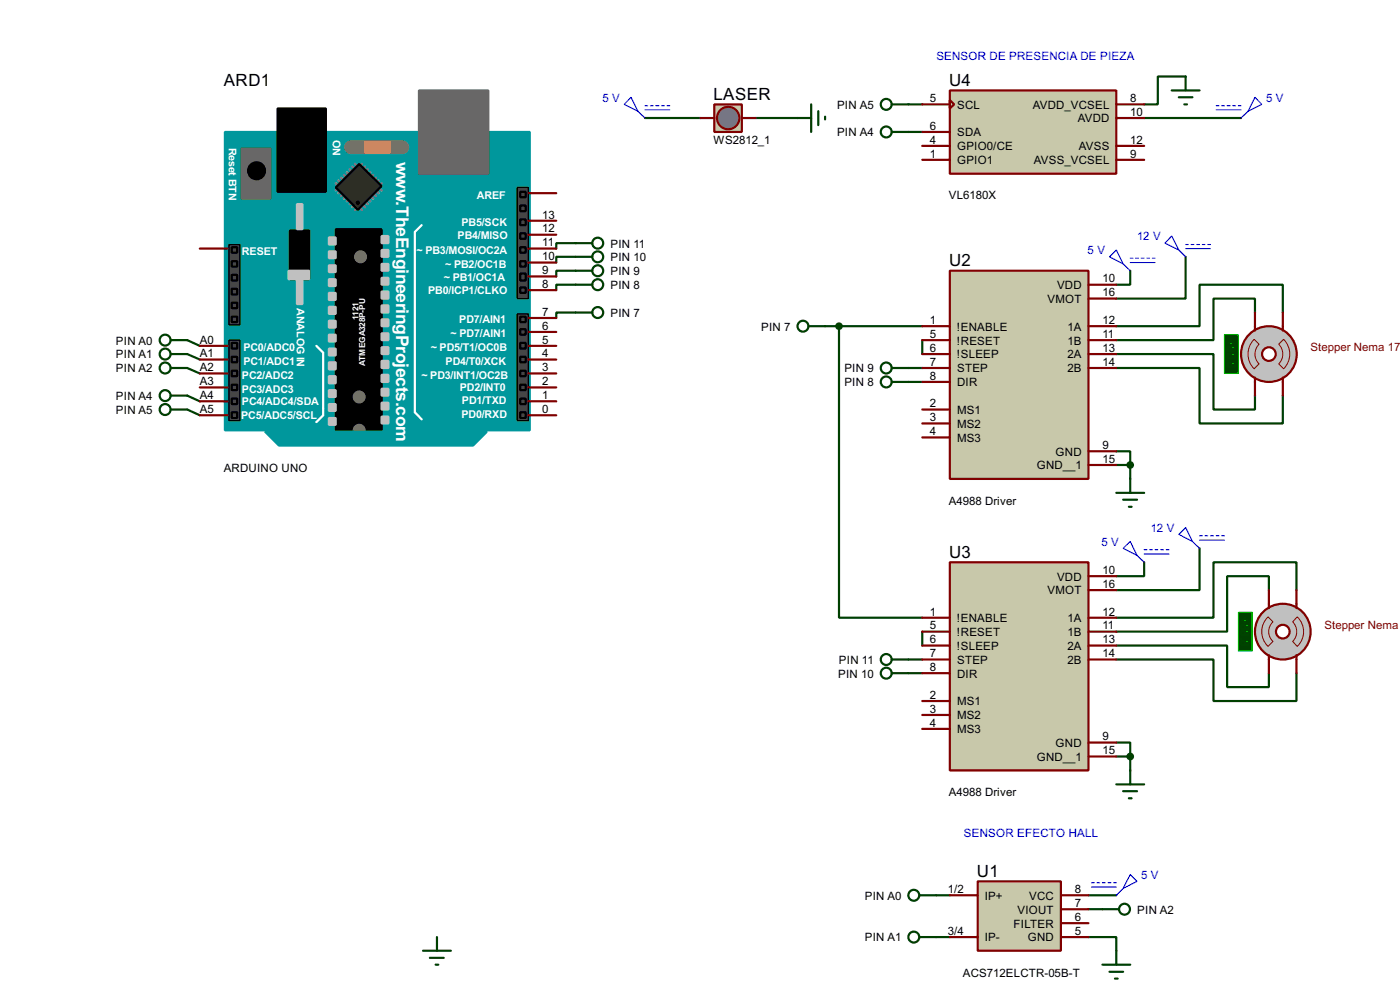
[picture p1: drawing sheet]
<svg xmlns="http://www.w3.org/2000/svg" width="256mm" height="180mm" viewBox="0 0 256 180" stroke-linecap="round" stroke-linejoin="round" font-family="sans-serif">
<g fill="none" stroke="#004000" stroke-width=".4">
<path d="M166.4 19.1h2.6M217.2 14h-5.1v5.1h-2.5M118.2 21.6h10.1M138.5 21.6h7.6M166.4 24.2h2.6M209.6 21.6h17.8M105.5 52.1h-3.6v1M105.5 49.6h-3.6v1M105.5 47h-3.6v1.1M105.5 44.5h-3.6v1M105.5 57.2h-3.6v1M151.2 59.7h17.8"/>
<path d="M153.7 59.7v53.4h15.3M207.1 49.6v2.5h-2.6M217.2 47v7.7h-12.7M229.9 57.2v-2.5h-7.6v7.6h-17.8M235 57.2v-5.1h-15.2v7.6h-15.3M34.3 62.3l2.3 1M34.3 64.8l2.3 1M34.3 67.4l2.3 1M34.3 72.4l2.3 1.1M34.3 75l2.3 1M166.4 69.9h2.6M166.4 67.4h2.6"/>
<path d="M169 62.3v2.5M204.5 64.8h17.8v10.2h7.6v-2.6M204.5 67.4h15.3v10.1h15.2v-5.1M204.5 82.6h2.6v2.5M204.5 85.1h2.6M207.1 85.1v2.6M169 115.6v2.6M204.5 118.2h20.3v7.6h7.7v-2.6M209.6 102.9v2.6h-5.1M219.8 100.4v7.6h-15.3M232.5 108v-2.5h-7.7v10.1h-20.3M237.5 108v-5.1h-15.2v10.2h-17.8"/>
<path d="M166.4 123.2h2.6M166.4 120.7h2.6M204.5 120.7h17.8v7.6h15.2v-5.1M204.5 135.9h2.6v2.6M204.5 138.5h2.6M207.1 138.5v2.5M171.5 163.9h2.5M171.5 171.5h2.5M199.4 171.5h5.1v2.5M199.4 163.9h5.1M199.4 166.4h2.6"/>
</g>
<path d="M41.2 24.2h55.9v54.6h-55.9z" fill="#00979c" stroke="#00979c" stroke-width=".4"/>
<g fill="#686767" stroke="#686767" stroke-width=".4">
<path d="M76.8 16.6h12.7v15.2h-12.7z"/>
<path d="M44.3 27.2h5.3v9.2h-5.3z"/>
</g>
<path d="M50.9 19.9h8.8v15.2h-8.8zM53.1 42.2h3.6v8.9h-3.6zM61.5 42h8.4v36.8h-8.4z" fill="#000" stroke="#000" stroke-width=".4"/>
<path d="M77.3 41.2l-1.3 1.3v33l1.3 1.3M58 63.3l1.2 1.3v11.4l-1.2 1.3" fill="none" stroke="#fff" stroke-width=".4"/>
<g fill="#c0c0c0" stroke="#c0c0c0" stroke-width=".4">
<path d="M69.9 43.2h1.3v1.3h-1.3z"/>
<path d="M69.9 45.8h1.3v1.2h-1.3z"/>
<path d="M69.9 48.3h1.3v1.3h-1.3z"/>
<path d="M69.9 50.9h1.3v1.2h-1.3z"/>
<path d="M69.9 53.4h1.3v1.3h-1.3z"/>
<path d="M69.9 55.9h1.3v1.3h-1.3z"/>
<path d="M69.9 58.5h1.3v1.2h-1.3z"/>
<path d="M69.9 61h1.3v1.3h-1.3z"/>
<path d="M69.9 63.6h1.3v1.2h-1.3z"/>
<path d="M69.9 66.1h1.3v1.3h-1.3z"/>
<path d="M69.9 68.6h1.3v1.3h-1.3z"/>
<path d="M69.9 71.2h1.3v1.2h-1.3z"/>
<path d="M69.9 73.7h1.3v1.3h-1.3z"/>
<path d="M69.9 76.3h1.3v1.2h-1.3z"/>
<path d="M60.3 43.5h1.2v1.3h-1.2z"/>
<path d="M60.3 46h1.2v1.3h-1.2z"/>
<path d="M60.3 48.6h1.2v1.2h-1.2z"/>
<path d="M60.3 51.1h1.2v1.3h-1.2z"/>
<path d="M60.3 53.6h1.2v1.3h-1.2z"/>
<path d="M60.3 56.2h1.2v1.3h-1.2z"/>
<path d="M60.3 58.7h1.2v1.3h-1.2z"/>
<path d="M60.3 61.3h1.2v1.2h-1.2z"/>
<path d="M60.3 63.8h1.2v1.3h-1.2z"/>
<path d="M60.3 66.3h1.2v1.3h-1.2z"/>
<path d="M60.3 68.9h1.2v1.3h-1.2z"/>
<path d="M60.3 71.4h1.2v1.3h-1.2z"/>
<path d="M60.3 74h1.2v1.2h-1.2z"/>
<path d="M60.3 76.5h1.2v1.3h-1.2z"/>
<path d="M52.9 49.6h3.8v1.5h-3.8z"/>
<path d="M54.4 37.4h1v4.6h-1z"/>
<path d="M54.4 51.1h1v4.6h-1z"/>
</g>
<circle cx="47" cy="31.3" r="1.55" fill="#000" stroke="#000" stroke-width=".4"/>
<path d="M64.3 27h9.4" fill="none" stroke="#757575" stroke-width="2.6"/>
<path d="M66.9 26h4.5v2h-4.5z" fill="#ff8000" stroke="#ff8000" stroke-width=".4"/>
<g fill="none" stroke="#808080" stroke-width=".45">
<path d="M61.5 33.6l.5 .5M62 33.1l.5 .5M62 34.3l-.5 .6M62.5 32.6l.5 .5M62.5 34.9l-.5 .5M63 32.1l.6 .5M63 35.4l-.5 .5M63.6 31.6l.5 .5M63.6 35.9l-.6 .5M64.1 31l.5 .6M64.1 36.4l-.5 .5M64.6 30.5l.5 .5"/>
<path d="M64.6 36.9l-.5 .5M65.1 30l.5 .5M65.1 37.4l-.5 .5M65.6 37.9l-.5 .5M65.8 37.9l.5 .5M66.3 37.4l.6 .5M66.3 30l-.5 .5M66.9 36.9l.5 .5M66.9 30.5l-.6 .5M67.4 36.4l.5 .5M67.4 31l-.5 .6M67.9 35.9l.5 .5"/>
<path d="M67.9 31.6l-.5 .5M68.4 35.4l.5 .5M68.4 32.1l-.5 .5M68.9 34.9l.5 .5M68.9 32.6l-.5 .5M69.4 34.3l.5 .6M69.4 33.1l-.5 .5M69.9 33.6l-.5 .5"/>
</g>
<path d="M65.8 30l4.1 4.1-4.3 4.3-4.1-4.1z" fill-rule="evenodd" fill="#2c2c2c" stroke="#000" stroke-width=".4"/>
<circle cx="65.5" cy="37.1" r=".3" fill="#000" stroke="#000" stroke-width=".18"/>
<path d="M94.8 34.3h2v20.4h-2z" fill="#464646" stroke="#000" stroke-width=".25"/>
<circle cx="65.8" cy="72.7" r="1.1" fill="#757575" stroke="#757575" stroke-width=".18"/>
<g fill="#464646" stroke="#000" stroke-width=".4">
<path d="M95.3 35.1h1v1h-1z"/>
<path d="M95.3 40.2h1v1h-1z"/>
<path d="M95.3 42.7h1v1h-1z"/>
<path d="M95.3 45.3h1v1h-1z"/>
<path d="M95.3 47.8h1v1h-1z"/>
<path d="M95.3 50.1h1v1.3h-1z"/>
<path d="M95.3 37.6h1v1.1h-1z"/>
<path d="M95.3 52.6h1v1h-1z"/>
</g>
<g fill="#757575" stroke="#757575" stroke-width=".18">
<circle cx="66" cy="47" r="1.1"/>
<circle cx="65.8" cy="78.8" r="1.1"/>
</g>
<path d="M48.6 79h40.6l-2.5 2.6h-35.6z" fill-rule="evenodd" fill="#00979c" stroke="#00979c" stroke-width=".4"/>
<g fill="#464646" stroke="#000" stroke-width=".25">
<path d="M42 44.8h2v14.7h-2z"/>
<path d="M94.8 57.5h2v19.5h-2z"/>
<path d="M42 62.3h2v14.7h-2z"/>
</g>
<g fill="#464646" stroke="#000" stroke-width=".4">
<path d="M42.5 47.8h1v1h-1z"/>
<path d="M42.5 52.9h1v1h-1z"/>
<path d="M42.5 58h1v1h-1z"/>
<path d="M42.5 55.4h1v1h-1z"/>
<path d="M42.5 50.3h1v1.1h-1z"/>
<path d="M42.5 45.3h1v1h-1z"/>
<path d="M95.3 58h1v1h-1z"/>
<path d="M95.3 60.3h1v1h-1z"/>
<path d="M95.3 62.8h1v1h-1z"/>
<path d="M95.3 65.3h1v1h-1z"/>
<path d="M95.3 67.9h1v1h-1z"/>
<path d="M95.3 70.4h1v1h-1z"/>
<path d="M95.3 73h1v1h-1z"/>
<path d="M95.3 75.5h1v1h-1z"/>
<path d="M42.5 62.8h1v1h-1z"/>
<path d="M42.5 65.3h1v1h-1z"/>
<path d="M42.5 67.9h1v1h-1z"/>
<path d="M42.5 70.4h1v1h-1z"/>
<path d="M42.5 73h1v1h-1z"/>
<path d="M42.5 75.5h1v1h-1z"/>
</g>
<g fill="none" stroke="#800000" stroke-width=".4">
<path d="M96.8 35.4h5.1M36.6 45.5h5.1M96.8 58.2h5.1M96.8 53.1h5.1M96.8 50.6h5.1M96.8 48.1h5.1M96.8 45.5h5.1M96.8 43h5.1M96.8 40.4h5.1M36.6 76h5.1M36.6 73.5h5.1M36.6 70.9h5.1"/>
<path d="M36.6 68.4h5.1M36.6 65.8h5.1M36.6 63.3h5.1M96.8 76h5.1M96.8 73.5h5.1M96.8 70.9h5.1M96.8 68.4h5.1M96.8 65.8h5.1M96.8 63.3h5.1M96.8 60.8h5.1"/>
</g>
<circle cx="232.4" cy="64.8" r="5.1" fill="#c0c0c0" stroke="#800000" stroke-width=".4"/>
<circle cx="232.4" cy="64.8" r="1.25" fill="#feffff" stroke="#800000" stroke-width=".4"/>
<path d="M229.9 59.7v.8M235 59.7v.8M229.9 69.1v.8M235 69.1v.8" fill="none" stroke="#800000" stroke-width=".4"/>
<path d="M224.3 61.3h2.6v7.1h-2.6z" fill="#004000" stroke="#0f0" stroke-width=".2"/>
<path d="M229.8 62.1l.9 .9a2.54 2.54 0 0 0 0 3.6l-.9 .9a3.8 3.8 0 0 1 0-5.4zM234.3 63l.9-.9a3.8 3.8 0 0 1 0 5.4l-.9-.9a2.54 2.54 0 0 0 0-3.6z" fill="none" stroke="#800000" stroke-width=".18"/>
<path d="M229.9 57.2v2.5M235 57.2v2.5M229.9 69.9v2.5M235 69.9v2.5" fill="none" stroke="#800000" stroke-width=".4"/>
<path d="M174 49.6h25.4v38.1h-25.4z" fill-rule="evenodd" fill="#c8c8aa" stroke="#800000" stroke-width=".4"/>
<g fill="none" stroke="#800000" stroke-width=".4">
<path d="M169 59.7h5M199.4 59.7h5.1M199.4 52.1h5.1M199.4 54.7h5.1M169 62.3h5M169 64.8h5M169 67.4h5M169 69.9h5M169 75h5M169 77.5h5M199.4 62.3h5.1M199.4 64.8h5.1"/>
<path d="M199.4 67.4h5.1M169 80.1h5M199.4 82.6h5.1M199.4 85.1h5.1"/>
</g>
<path d="M174 102.9h25.4v38.1h-25.4z" fill-rule="evenodd" fill="#c8c8aa" stroke="#800000" stroke-width=".4"/>
<g fill="none" stroke="#800000" stroke-width=".4">
<path d="M169 113.1h5M169 115.6h5M169 118.2h5M199.4 113.1h5.1M199.4 115.6h5.1M199.4 118.2h5.1M199.4 105.5h5.1M199.4 108h5.1M169 120.7h5M169 123.2h5M169 128.3h5M169 130.9h5"/>
<path d="M169 133.4h5M199.4 120.7h5.1M199.4 135.9h5.1M199.4 138.5h5.1"/>
</g>
<circle cx="235" cy="115.6" r="5.1" fill="#c0c0c0" stroke="#800000" stroke-width=".4"/>
<circle cx="235" cy="115.6" r="1.25" fill="#feffff" stroke="#800000" stroke-width=".4"/>
<path d="M232.5 110.5v.8M232.5 119.9v.8M237.5 110.5v.8M237.5 119.9v.8" fill="none" stroke="#800000" stroke-width=".4"/>
<path d="M226.9 112.1h2.5v7.1h-2.5z" fill="#004000" stroke="#0f0" stroke-width=".2"/>
<path d="M232.3 112.9l.9 .9a2.45 2.45 0 0 0 0 3.6l-.9 .9a3.7 3.7 0 0 1 0-5.4zM237.7 112.9a3.7 3.7 0 0 1 0 5.4l-.9-.9a2.54 2.54 0 0 0 0-3.6z" fill="none" stroke="#800000" stroke-width=".18"/>
<path d="M232.5 108v2.5M237.5 108v2.5M232.5 120.7v2.5M237.5 120.7v2.5" fill="none" stroke="#800000" stroke-width=".4"/>
<g fill="none" stroke="#0000c0" stroke-width=".2">
<path d="M203.3 47l1.2-1.2 1.3 2.5zM205.8 48.3l1.3 1.3M207.1 47.3h.5M207.1 48.1h4.5M208.1 47.3h.5M209.1 47.3h.5M210.1 47.3h.5M211.1 47.3h.5M214.7 43.2l1.3 2.6-2.6-1.3zM216 45.8l1.2 1.2M217.2 44.8h.5M217.2 45.5h4.6"/>
<path d="M218.2 44.8h.5M219.3 44.8h.5M220.3 44.8h.5M221.3 44.8h.5M217.2 96.6l1.3 2.5-2.5-1.3zM218.5 99.1l1.3 1.3M219.8 98.1h.5M219.8 98.9h4.5M220.8 98.1h.5M221.8 98.1h.5M222.8 98.1h.5M223.8 98.1h.5"/>
<path d="M205.8 100.4l1.3-1.3 1.2 2.6zM208.3 101.7l1.3 1.2M209.6 100.6h.5M209.6 101.4h4.6M210.6 100.6h.5M211.6 100.6h.5M212.7 100.6h.5M213.7 100.6h.5"/>
</g>
<path d="M204.5 90.2h5.1M205.8 91.5h2.5M206.8 92.8h.5M207.1 87.7v2.5M204.5 143.6h5.1M205.8 144.8h2.5M206.8 146.1h.5M207.1 141v2.6" fill="none" stroke="#004000" stroke-width=".4"/>
<path d="M179.1 161.3h15.3v12.7h-15.3z" fill="#c8c8aa" stroke="#800000" stroke-width=".4"/>
<path d="M174 163.9h5.1M174 171.5h5.1M194.4 163.9h5M194.4 171.5h5M194.4 166.4h5M194.4 169h5" fill="none" stroke="#800000" stroke-width=".4"/>
<path d="M202 176.6h5.1M203.3 177.9h2.5M204.3 179.1h.5M204.5 174v2.6" fill="none" stroke="#004000" stroke-width=".4"/>
<path d="M200 161.6h.5M200 162.4h4.5M201 161.6h.5M202 161.6h.5M203 161.6h.5M204 161.6h.5M205.8 162.6l-1.3 1.3M207.1 160.1l1.2 1.2-2.5 1.3z" fill="none" stroke="#0000c0" stroke-width=".2"/>
<path d="M130.9 19.1h5v5.1h-5z" fill="#c8c8aa" stroke="#800000" stroke-width=".4"/>
<circle cx="133.4" cy="21.6" r="2.05" fill="#808080" stroke="#800000" stroke-width=".4"/>
<path d="M128.3 21.6h2.6M135.9 21.6h2.6" fill="none" stroke="#800000" stroke-width=".4"/>
<g fill="none" stroke="#0000c0" stroke-width=".2">
<path d="M115.6 17.8l1.3 2.6-2.5-1.3zM118.2 19.4h.5M119.2 19.4h.5M120.2 19.4h.5M121.2 19.4h.5M122.2 19.4h.5M222.8 19.4h.5M223.8 19.4h.5M224.8 19.4h.6M225.9 19.4h.5M226.9 19.4h.5M229.9 17.8l1.3 1.3-2.5 1.3z"/>
<path d="M116.9 20.4l1.3 1.2M118.2 20.1h4.5M222.8 20.1h4.6M228.7 20.4l-1.3 1.2"/>
</g>
<g fill="none" stroke="#004000" stroke-width=".4">
<path d="M148.6 19.1v5.1M163.4 19.1h3M214.7 16.6h5.1M216 17.8h2.5M217 19.1h.5M217.2 14v2.6M146.1 21.6h2.5M149.9 20.4v2.5M151.2 21.4v.5M163.4 24.2h3M77.5 174h5.1M78.8 175.3h2.5"/>
<path d="M79.8 176.6h.5M80.1 171.5v2.5"/>
<circle cx="162.3" cy="19.1" r="1"/>
<circle cx="162.3" cy="24.2" r="1"/>
</g>
<path d="M174 16.6h30.5v15.2h-30.5z" fill-rule="evenodd" fill="#c8c8aa" stroke="#800000" stroke-width=".4"/>
<path d="M169 19.1h5M174 18.3l.8 .8-.8 .8zM204.5 19.1h5.1M169 26.7h5M169 29.3h5M169 24.2h5M204.5 21.6h5.1M204.5 26.7h5.1M204.5 29.3h5.1" fill="none" stroke="#800000" stroke-width=".4"/>
<g fill="none" stroke="#004000" stroke-width=".4">
<path d="M105.5 52.1h3M105.5 49.6h3M105.5 47h3M105.5 44.5h3M105.5 57.2h3M148.1 59.7h3.1M31.3 67.4h3M31.3 62.3h3M31.3 64.8h3M31.3 72.4h3M31.3 75h3M163.4 69.9h3"/>
<path d="M163.4 67.4h3M163.4 123.2h3M163.4 120.7h3M168.5 171.5h3M168.5 163.9h3M202 166.4h3"/>
<circle cx="109.5" cy="47" r="1"/>
<circle cx="109.5" cy="49.6" r="1"/>
<circle cx="109.5" cy="44.5" r="1"/>
<circle cx="109.5" cy="52.1" r="1"/>
<circle cx="109.5" cy="57.2" r="1"/>
<circle cx="147.1" cy="59.7" r="1"/>
<circle cx="30.2" cy="64.8" r="1"/>
<circle cx="30.2" cy="72.4" r="1"/>
<circle cx="30.2" cy="75" r="1"/>
<circle cx="30.2" cy="62.3" r="1"/>
<circle cx="30.2" cy="67.4" r="1"/>
<circle cx="162.3" cy="69.9" r="1"/>
<circle cx="162.3" cy="67.4" r="1"/>
<circle cx="162.3" cy="123.2" r="1"/>
<circle cx="162.3" cy="120.7" r="1"/>
<circle cx="167.4" cy="163.9" r="1"/>
<circle cx="167.4" cy="171.5" r="1"/>
<circle cx="206" cy="166.4" r="1"/>
</g>
<g fill="#004000" stroke="#004000" stroke-width=".4">
<circle cx="207" cy="85.1" r=".5"/>
<circle cx="207" cy="138.5" r=".5"/>
<circle cx="153.7" cy="59.7" r=".5"/>
</g>
<g font-size="3.6" fill="#fff">
<text x="72.6" y="29.6" transform="rotate(90 72.6 29.6)">w</text>
<text x="72.6" y="36.9" transform="rotate(90 72.6 36.9)">.TheEngineeringProjects.com</text>
</g>
<g font-size="3.5">
<text x="41" y="15.7">ARD1</text>
<text x="173.9" y="15.7">U4</text>
<text x="130.7" y="18.3">LASER</text>
<text x="173.9" y="48.7">U2</text>
<text x="173.9" y="102.1">U3</text>
<text x="179" y="160.5">U1</text>
</g>
<g font-size="2.4" fill="#0000c0">
<text x="171.5" y="10.9">SENSOR DE PRESENCIA DE PIEZA</text>
<text x="110.4" y="18.6">5 V</text>
<text x="232" y="18.6">5 V</text>
<text x="199.3" y="46.6">5 V</text>
<text x="208.3" y="44">12 V</text>
<text x="201.8" y="99.9">5 V</text>
<text x="210.8" y="97.4">12 V</text>
<text x="176.6" y="153.2">SENSOR EFECTO HALL</text>
<text x="209.1" y="160.9">5 V</text>
</g>
<g font-size="2.4">
<text x="153.3" y="19.9">PIN A5</text>
<text x="170.4" y="18.7">5</text>
<text x="170.4" y="23.8">6</text>
<text x="175.3" y="19.9">SCL</text>
<text x="189.2" y="19.9">AVDD_VCSEL</text>
<text x="197.4" y="22.4">AVDD</text>
<text x="207.1" y="21.2">10</text>
<text x="207.1" y="18.7">8</text>
<text x="130.7" y="26.4">WS2812_1</text>
<text x="153.3" y="25">PIN A4</text>
<text x="170.4" y="26.3">4</text>
<text x="170.4" y="28.9">1</text>
<text x="175.3" y="27.5">GPIO0/CE</text>
<text x="175.3" y="25">SDA</text>
<text x="197.6" y="27.5">AVSS</text>
<text x="207.1" y="26.3">12</text>
<text x="207.1" y="28.9">9</text>
<text x="175.3" y="30">GPIO1</text>
<text x="189.4" y="30">AVSS_VCSEL</text>
<text x="99.4" y="40">13</text>
<text x="173.8" y="36.5">VL6180X</text>
<text x="99.4" y="47.6">10</text>
<text x="99.4" y="45.1">11</text>
<text x="99.4" y="42.6">12</text>
<text x="111.8" y="47.8">PIN 10</text>
<text x="111.8" y="45.3">PIN 11</text>
<text x="99.4" y="52.7">8</text>
<text x="99.4" y="50.2">9</text>
<text x="111.8" y="52.9">PIN 8</text>
<text x="111.8" y="50.4">PIN 9</text>
<text x="193.6" y="52.9">VDD</text>
<text x="202" y="51.7">10</text>
<text x="99.4" y="57.8">7</text>
<text x="111.8" y="58">PIN 7</text>
<text x="170.4" y="59.3">1</text>
<text x="191.9" y="55.4">VMOT</text>
<text x="202" y="59.3">12</text>
<text x="202" y="54.3">16</text>
<text x="21.2" y="63.1">PIN A0</text>
<text x="21.2" y="65.6">PIN A1</text>
<text x="36.6" y="65.4">A1</text>
<text x="36.6" y="62.9">A0</text>
<text x="99.4" y="65.4">4</text>
<text x="99.4" y="62.9">5</text>
<text x="99.4" y="60.3">6</text>
<text x="139.4" y="60.5">PIN 7</text>
<text x="170.4" y="61.9">5</text>
<text x="170.4" y="64.4">6</text>
<text x="175.3" y="60.5">!ENABLE</text>
<text x="175.3" y="63.1">!RESET</text>
<text x="175.3" y="65.6">!SLEEP</text>
<text x="195.6" y="60.5">1A</text>
<text x="195.6" y="63.1">1B</text>
<text x="195.6" y="65.6">2A</text>
<text x="202" y="61.9">11</text>
<text x="202" y="64.4">13</text>
<text x="21.2" y="68.1">PIN A2</text>
<text x="36.6" y="70.5">A3</text>
<text x="36.6" y="68">A2</text>
<text x="99.4" y="70.5">2</text>
<text x="99.4" y="68">3</text>
<text x="154.7" y="70.7">PIN 8</text>
<text x="154.7" y="68.1">PIN 9</text>
<text x="170.4" y="69.5">8</text>
<text x="170.4" y="67">7</text>
<text x="175.3" y="70.7">DIR</text>
<text x="175.3" y="68.1">STEP</text>
<text x="195.6" y="68.1">2B</text>
<text x="202" y="67">14</text>
<text x="21.2" y="73.2">PIN A4</text>
<text x="21.2" y="75.8">PIN A5</text>
<text x="36.6" y="75.6">A5</text>
<text x="36.6" y="73">A4</text>
<text x="99.4" y="75.6">0</text>
<text x="99.4" y="73">1</text>
<text x="170.4" y="74.6">2</text>
<text x="170.4" y="77.1">3</text>
<text x="175.3" y="75.8">MS1</text>
<text x="170.4" y="79.7">4</text>
<text x="175.3" y="78.3">MS2</text>
<text x="175.3" y="80.8">MS3</text>
<text x="193.4" y="83.4">GND</text>
<text x="202" y="82.2">9</text>
<text x="41" y="86.3">ARDUINO UNO</text>
<text x="189.9" y="85.9">GND__1</text>
<text x="202" y="84.7">15</text>
<text x="173.8" y="92.4">A4988 Driver</text>
<text x="193.6" y="106.3">VDD</text>
<text x="202" y="105.1">10</text>
<text x="202" y="107.6">16</text>
<text x="170.4" y="112.7">1</text>
<text x="175.3" y="113.9">!ENABLE</text>
<text x="191.9" y="108.8">VMOT</text>
<text x="195.6" y="113.9">1A</text>
<text x="202" y="112.7">12</text>
<text x="170.4" y="115.2">5</text>
<text x="170.4" y="117.8">6</text>
<text x="175.3" y="116.4">!RESET</text>
<text x="175.3" y="119">!SLEEP</text>
<text x="195.6" y="116.4">1B</text>
<text x="195.6" y="119">2A</text>
<text x="202" y="115.2">11</text>
<text x="202" y="117.8">13</text>
<text x="153.5" y="124">PIN 10</text>
<text x="153.7" y="121.5">PIN 11</text>
<text x="170.4" y="122.8">8</text>
<text x="170.4" y="120.3">7</text>
<text x="175.3" y="124">DIR</text>
<text x="175.3" y="121.5">STEP</text>
<text x="195.6" y="121.5">2B</text>
<text x="202" y="120.3">14</text>
<text x="170.4" y="127.9">2</text>
<text x="170.4" y="130.5">3</text>
<text x="175.3" y="129.1">MS1</text>
<text x="175.3" y="131.7">MS2</text>
<text x="170.4" y="133">4</text>
<text x="175.3" y="134.2">MS3</text>
<text x="193.4" y="136.7">GND</text>
<text x="202" y="135.5">9</text>
<text x="189.9" y="139.3">GND__1</text>
<text x="202" y="138.1">15</text>
<text x="173.8" y="145.8">A4988 Driver</text>
<text x="158.4" y="164.7">PIN A0</text>
<text x="173.7" y="163.5">1/2</text>
<text x="180.4" y="164.7">IP+</text>
<text x="186.4" y="167.2">VIOUT</text>
<text x="188.5" y="164.7">VCC</text>
<text x="196.9" y="166">7</text>
<text x="196.9" y="163.5">8</text>
<text x="208.3" y="167.2">PIN A2</text>
<text x="158.4" y="172.3">PIN A1</text>
<text x="173.7" y="171.1">3/4</text>
<text x="180.4" y="172.3">IP-</text>
<text x="185.7" y="169.8">FILTER</text>
<text x="188.3" y="172.3">GND</text>
<text x="196.9" y="171.1">5</text>
<text x="196.9" y="168.6">6</text>
<text x="176.4" y="178.8">ACS712ELCTR-05B-T</text>
</g>
<g font-size="2.4" fill="#008000">
<text x="224.8" y="62.1" transform="rotate(90 224.8 62.1)">+88.8</text>
<text x="227.3" y="113" transform="rotate(90 227.3 113)">+88.8</text>
</g>
<g font-size="2.4" fill="#800000">
<text x="240.1" y="64.2">Stepper Nema 17</text>
<text x="242.6" y="115.1">Stepper Nema</text>
</g>
<g font-size="2.2" fill="#fff">
<text x="41.9" y="27" transform="rotate(90 41.9 27)">Reset BTN</text>
<text x="61" y="25.5" transform="rotate(90 61 25.5)">ON</text>
<text x="84.5" y="41.4">PB5/SCK</text>
<text x="87.3" y="36.3">AREF</text>
<text x="44.3" y="46.8">RESET</text>
<text x="76.3" y="46.5">~ PB3/MOSI/OC2A</text>
<text x="83.8" y="43.7">PB4/MISO</text>
<text x="78.4" y="53.9">PB0/ICP1/CLKO</text>
<text x="81.3" y="51.4">~ PB1/OC1A</text>
<text x="81.6" y="49">~ PB2/OC1B</text>
<text x="54.4" y="56.4" transform="rotate(90 54.4 56.4)">ANALOG IN</text>
<text x="84.1" y="59.2">PD7/AIN1</text>
<text x="44.6" y="64.3">PC0/ADC0</text>
<text x="78.9" y="64.3">~ PD5/T1/OC0B</text>
<text x="82.6" y="61.7">~ PD7/AIN1</text>
<text x="44.3" y="71.9">PC3/ADC3</text>
<text x="44.3" y="69.4">PC2/ADC2</text>
<text x="44.6" y="66.8">PC1/ADC1</text>
<text x="77.2" y="69.4">~ PD3/INT1/OC2B</text>
<text x="81.6" y="66.8">PD4/T0/XCK</text>
<text x="84.2" y="71.6">PD2/INT0</text>
<text x="44.2" y="76.8">PC5/ADC5/SCL</text>
<text x="44.3" y="74.2">PC4/ADC4/SDA</text>
<text x="84.5" y="76.5">PD0/RXD</text>
<text x="84.6" y="74">PD1/TXD</text>
</g>
<g font-size="1.7" fill="#fff">
<text x="65.7" y="58.5" transform="rotate(-90 65.7 58.5)">1121</text>
<text x="66.9" y="66.9" transform="rotate(-90 66.9 66.9)">ATMEGA328P-PU</text>
</g>
</svg>
